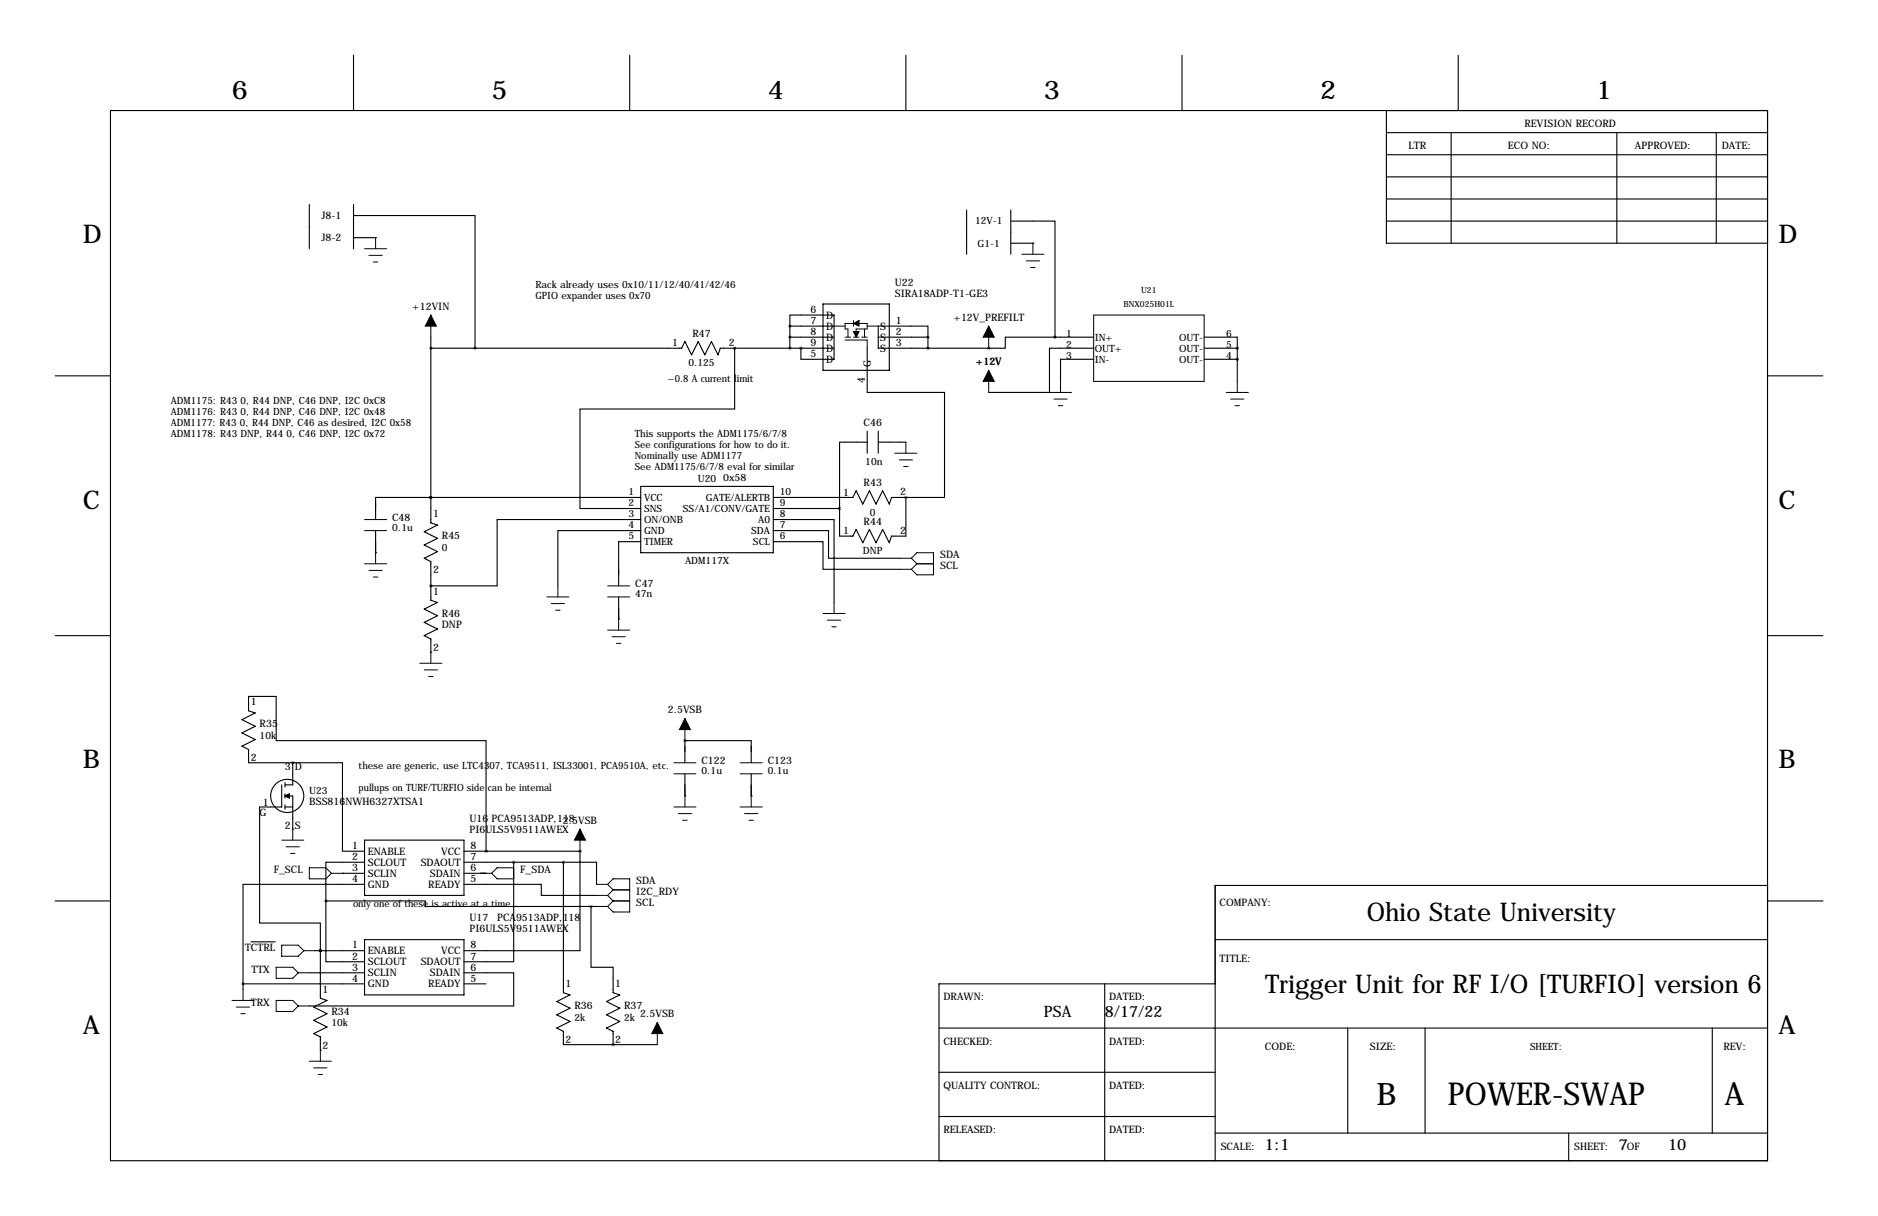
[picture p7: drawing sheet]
<svg xmlns="http://www.w3.org/2000/svg" width="432mm" height="279mm" viewBox="0 0 432 279" stroke-linecap="round" stroke-linejoin="round" font-family="sans-serif">
<g fill="none" stroke="#000" stroke-width=".25">
<path d="M81.3 12.7v12.7M144.8 12.7v12.7M208.3 12.7v12.7M271.8 12.7v12.7M335.3 12.7v12.7M25.4 25.4h381v241.3h-381zM318.8 30.5h87.6M318.8 35.6h87.6M318.8 25.4v30.5h87.6M333.7 30.5v25.4M371.8 30.5v25.4M394.6 30.5v25.4"/>
<path d="M71.1 47v10.2M81.3 49.5h27.9v30.5M81.3 47v10.2M81.3 54.6h5.1M86.4 54.6h.1M222.2 48.3v10.1M232.4 50.8h10.2v26.7M232.4 55.9h5.1M232.4 48.3v10.1M237.5 55.9h.1M318.8 45.7h87.6M318.8 50.8h87.6"/>
<path d="M318.8 40.6h87.6M99.1 77.5v42.6l1.5 .6-3.1 1.5 3.1 1.5-3.1 1.5 3.1 1.5-3.1 1.6 1.6 .7v8.9l1.5 .5-3.1 1.6 3.1 1.5-3.1 1.5 3.1 1.5-3.1 1.5 1.6 .8v3.1M181.6 74.9v-2.5h10.2v10.1h-7.7v-2.5M181.6 77.5h10.2M181.6 74.9h10.2M181.6 74.9v5.1M189.2 69.8h15.3v15.3h-15.3zM201.9 77.5h11.5M213.4 77.5v-2.6h-11.5v5.1h25.4M213.4 77.5v2.5M242.6 77.5h-11.5v2.5h-3.8M242.6 77.5h8.9"/>
<path d="M276.9 77.5h7.6v10.1M12.7 86.4h12.7M99.1 80h57.6l.8-1.5 1.5 3 1.5-3 1.6 3 1.5-3 1.5 3 .5-1.5h26.2M168.9 80h.1M168.9 80v14h-35.6v22.8h14M184.1 80h.1M189.2 80h.1M199.4 80v10.2h17.8v24.1h-8.9M199.4 99.1v5M201.9 99.1v5M227.3 80h.1M251.5 80h-10.2v10.2h-14"/>
<path d="M251.5 82.5h-7.7v5.1M276.9 80h7.6M276.9 82.5h7.6M284.5 80h.1M284.5 82.5h.1M406.4 86.4h12.7M99.1 114.3h.1M147.3 119.4h-33v15.2h-15.2M147.3 111.8h30.5v15.2h-30.5zM147.3 114.3h-60.9v5.1M177.8 119.4h14v19M177.8 114.3h18.3l.7-1.5 1.6 3 1.5-3 1.5 3 1.5-3 1.6 3 .5-1.5h3.3"/>
<path d="M177.8 116.8h15.2M199.4 101.6h-6.4v15.2M201.9 101.6h6.4M208.3 114.3h.1M208.3 114.3v8.9h-3.3l-.5 1.5-1.6-3-1.5 3-1.5-3-1.5 3-1.6-3-.7 1.5h-3.1v-6.4M86.4 127h.1M86.4 121.9v5.1M99.1 134.6h.1M142.2 137.2v5M147.3 121.9h-19v12.7M147.3 124.5h-5.1v10.1M177.8 121.9h12.7v6.4h16.5"/>
<path d="M177.8 124.5h11.4v6.3h17.8M12.7 146h12.7M99.1 149.9h.1M142.2 142.2h.1M406.4 146h12.7M65.5 179.8v1M67.3 175.3h-10.2v-3.1l-1.5-.8 3.1-1.5-3.1-1.5 3.1-1.5-3.1-1.5 3.1-1.6-1.6-.5v-3.3h6.4v10.2h48.3v25.4M67.3 175.3h.1M67.3 175.3h11.4v20.3h5.1M67.3 175.3v5h-1.8M157.5 170.2h.1M157.5 170.2v5.1"/>
<path d="M157.5 177.8v5.1M157.5 170.2h15.2v5.1M172.7 177.8v5.1M64.8 180.3v5.1h-5.1v26.7h14v6.3M65.5 182.9h1.8v7.6M65.5 185.4h1.8M65.5 182.4v1M65.5 184.9v1M67.3 190.5h.1M83.8 198.1h-8.9v8.9M83.8 193h22.9v12.7h-22.9zM106.7 195.6h26.6"/>
<path d="M106.7 198.1h22.8M111.8 195.6h.1M118.1 198.1v22.9h-11.4M129.5 198.1h7.7v5.1M129.5 198.1v30l1.6 .5-3.1 1.5 3.1 1.5-3.1 1.6 3.1 1.5-3.1 1.5 1.5 .8v3h21.6M133.3 195.6v22.8h-26.6M133.3 195.6h.1M157.5 182.9h.1M172.7 182.9h.1M12.7 207h12.7M57.7 216.4h5.6M72.4 218.4h11.4"/>
<path d="M73.7 218.4h.1M73.7 218.4v11l1.5 .5-3.1 1.5 3.1 1.5-3.1 1.5 3.1 1.6-3.1 1.5 1.6 .8v3M74.9 207v14h8.9M74.9 207h22.9v1.3h38.1M78.7 200.7h.1M78.7 200.7h5.1M83.8 203.2h-27.9v22.9M83.8 215.9h22.9v12.7h-22.9zM106.7 203.2h17.8v2.5h12.7M106.7 200.7h5.1M135.9 208.3v13.9h5.1v5.9l1.5 .5-3.1 1.5 3.1 1.5-3.1 1.6 3.1 1.5-3.1 1.5 1.6 .8v3M135.9 208.3h1.3"/>
<path d="M279.4 215.9h127M406.4 203.5h-127v63.2M406.5 207h12.7M55.9 226.1h27.9M55.9 226.1v1.2M71.1 223.5h12.7M106.7 223.5h11.4v7.6h-47M106.7 226.1h5.1M215.9 236.2h190.5M254 226.1v40.6M279.4 226.1h-63.5v40.6M309.9 236.2v24.1"/>
<path d="M327.7 236.2v24.1M393.7 236.2v24.1M73.7 241.3h.1M141 240h.1M215.9 246.4h63.5M215.9 256.5h63.5M279.4 260.3h127M360.7 260.3v6.4"/>
<circle cx="66" cy="182.9" r="3.8"/>
</g>
<path d="M65.5 182.9l1-.5v1z" fill="#000" stroke="#000" stroke-width=".25"/>
<g fill="none" stroke="#000" stroke-width=".23">
<path d="M83.8 57.2h5.1M84.8 58.7h3.1M86.4 54.6v2.6M234.9 58.4h5.1M236 59.9h3M237.5 55.9v2.5M85.9 60.2h1M99.1 72.4v5.1M191.8 74.9h2.5M194.3 78.1h5.1v1.9M194.3 77.5h1.3M196.2 77.5h1.3"/>
<path d="M196.2 74.3h-1.9v1.3h.7v1.9M196.2 73.7v1.2M197.5 74.3h1.9v1.3h-2.6v.6M198.1 77.5h1.3M198.8 75.6v1.9M199.4 74.9h2.5M227.3 74.9v5.1M237 61.5h1M251.5 72.4h25.4v15.2h-25.4zM227.3 85.1v5.1M241.3 90.2h5.1M242.3 91.7h3.1"/>
<path d="M243.3 93.2h1M243.8 87.6v2.6M281.9 90.2h5.1M283 91.7h3M284 93.2h1M284.5 87.6v2.6M83.8 119.4h5.1M205.7 104.1h5.1M206.8 105.7h3M207.8 107.2h1M208.3 101.6v2.5M83.8 121.9h5.1"/>
<path d="M83.8 129.5h5.1M84.8 131.1h3.1M85.9 132.6h1M86.4 127v2.5M125.7 137.2h5.1M126.7 138.7h3.1M128.3 134.6v2.6M139.7 134.6h5.1M139.7 137.2h5.1M191.8 138.4v2.6M207 128.3h2.5M207 130.8h2.5"/>
<path d="M209.5 128.3l1.3 1.2M209.5 128.3l1.3-1.3h3.8v5.1h-3.8l-1.3-1.3M210.8 129.5h3.8M210.8 129.5l-1.3 1.3M96.5 152.4h5.1M97.5 153.9h3.1M98.6 155.4h1M99.1 149.9v2.5M127.8 140.2h1M139.7 144.8h5.1M140.7 146.3h3.1M141.7 147.8h1"/>
<path d="M142.2 142.2v2.6M189.2 141h5.1M190.2 142.5h3.1M191.3 144h1M154.9 175.3h5.1M154.9 177.8h5.1M157.5 165.1v5.1M170.2 175.3h5.1M170.2 177.8h5.1M64.8 193h5M65.8 194.6h3M66.8 196.1h1"/>
<path d="M67.3 190.5v2.5M71.1 199.4h3.8l1.3 1.3-1.3 1.2h-3.8zM114.3 199.4h3.8v2.5h-3.8l-1.3-1.2zM133.3 190.5v5.1M154.9 185.4h5.1M156 186.9h3M157 188.5h1M157.5 182.9v2.5M170.2 185.4h5.1M171.2 186.9h3M172.2 188.5h1M172.7 182.9v2.5"/>
<path d="M64.8 217.2h3.8l1.2 1.2-1.2 1.3h-3.8zM69.8 218.4h2.6M76.2 200.7h2.5M110.5 200.7h2.5M137.2 208.3h2.5M137.2 203.2h2.5M137.2 205.7h2.5M139.7 203.2l1.3-1.3h3.8v7.6h-3.8l-1.3-1.2M139.7 203.2l1.3 1.3M139.7 205.7l1.3 1.3M141 207h3.8M141 207l-1.3 1.3"/>
<path d="M141 204.5h3.8M141 204.5l-1.3 1.2M53.3 229.9h5.1M54.4 231.4h3M55.4 232.9h1M55.9 227.3v2.6M63.5 229.9h3.8l1.3 1.2-1.3 1.3h-3.8zM63.5 222.2h3.8l1.3 1.3-1.3 1.3h-3.8zM68.6 223.5h2.5M68.6 231.1h2.5M151.1 234.9v5.1M71.1 243.8h5.1"/>
<path d="M72.1 245.4h3.1M73.2 246.9h1M73.7 241.3v2.5"/>
</g>
<g fill="#000">
<circle cx="194.3" cy="74.9" r=".25"/>
<circle cx="198.8" cy="75.5" r=".25"/>
<circle cx="199.4" cy="74.9" r=".25"/>
</g>
<path d="M99.1 72.4l1.2 2.5h-2.5zM196.2 76.2h1.3l-.7 1.3zM196.2 74.3l1.3-.6v1.2zM227.3 74.9l1.3 2.6h-2.5zM227.3 85.1l1.3 2.5h-2.5zM157.5 165.1l1.2 2.5h-2.5zM133.3 190.5l1.3 2.5h-2.5zM151.1 234.9l1.3 2.6h-2.5z" fill="#000" stroke="#000" stroke-width=".23"/>
<path d="M133.3 195.6a.05 .05 0 0 0 .1 0 .05 .05 0 0 0-.1 0zM73.6 218.4a.05 .05 0 0 0 .1 0 .05 .05 0 0 0-.1 0zM73.6 218.4a.05 .05 0 0 0 .1 0 .05 .05 0 0 0-.1 0zM111.7 195.6a.05 .05 0 0 0 .1 0 .05 .05 0 0 0-.1 0zM74.9 207a.05 .05 0 0 0 .1 0 .05 .05 0 0 0-.1 0zM140.9 240a.05 .05 0 0 0 .1 0 .05 .05 0 0 0-.1 0zM129.5 198.1a.05 .05 0 0 0 .1 0 .05 .05 0 0 0-.1 0zM193 116.8a.05 .05 0 0 0 .1 0 .05 .05 0 0 0-.1 0zM99 114.3a.05 .05 0 0 0 .1 0 .05 .05 0 0 0-.1 0zM99 134.6a.05 .05 0 0 0 .1 0 .05 .05 0 0 0-.1 0zM99 80a.05 .05 0 0 0 .1 0 .05 .05 0 0 0-.1 0zM99 114.3a.05 .05 0 0 0 .1 0 .05 .05 0 0 0-.1 0zM227.3 80a.05 .05 0 0 0 .1 0 .05 .05 0 0 0-.1 0zM184.1 80a.05 .05 0 0 0 .1 0 .05 .05 0 0 0-.1 0zM213.3 80a.05 .05 0 0 0 .1 0 .05 .05 0 0 0-.1 0zM213.3 77.5a.05 .05 0 0 0 .1 0 .05 .05 0 0 0-.1 0zM242.5 77.5a.05 .05 0 0 0 .1 0 .05 .05 0 0 0-.1 0z" fill="#000" stroke="#000" stroke-width=".63"/>
<g font-size="7.3">
<text x="332.9" y="254">POWER-SWAP</text>
<text x="396.5" y="254">A</text>
</g>
<text font-size="7.1" x="316.5" y="254">B</text>
<g font-size="5.9">
<text x="53.3" y="22.9">6</text>
<text x="113" y="22.9">5</text>
<text x="176.5" y="22.9">4</text>
<text x="240" y="22.9">3</text>
<text x="303.5" y="22.9">2</text>
<text x="367" y="22.9">1</text>
<text x="19" y="55.9">D</text>
<text x="408.9" y="55.9">D</text>
<text x="19" y="116.8">C</text>
<text x="408.9" y="116.8">C</text>
<text x="19" y="176.5">B</text>
<text x="408.9" y="176.5">B</text>
<text x="314.2" y="211.6">Ohio State University</text>
<text x="290.9" y="228.1">Trigger Unit for RF I/O [TURFIO] version 6</text>
<text x="19" y="237.5">A</text>
<text x="408.9" y="237.5">A</text>
</g>
<g font-size="3.6">
<text x="240" y="233.7">PSA</text>
<text x="254" y="233.7">8/17/22</text>
<text x="290.8" y="264.2">1:1</text>
<text x="372.1" y="264.1">7</text>
<text x="383.5" y="264.1">10</text>
</g>
<g font-size="2.4">
<text x="350.5" y="29.2">REVISION RECORD</text>
<text x="323.8" y="34.3">LTR</text>
<text x="346.7" y="34.3">ECO NO:</text>
<text x="375.9" y="34.3">APPROVED:</text>
<text x="395.9" y="34.3">DATE:</text>
<text x="73.9" y="50.3">J8-1</text>
<text x="73.9" y="55.4">J8-2</text>
<text x="205.7" y="65.6">U22</text>
<text x="94.8" y="71.1">+12VIN</text>
<text x="186.4" y="71.9">6</text>
<text x="205.7" y="68.1">SIRA18ADP-T1-GE3</text>
<text x="159.2" y="77.5">R47</text>
<text x="186.4" y="74.4">7</text>
<text x="186.4" y="77">8</text>
<text x="190" y="73.2">D</text>
<text x="190" y="75.8">D</text>
<text x="202.4" y="75.8">S</text>
<text x="206" y="74.4">1</text>
<text x="206" y="77">2</text>
<text x="219.2" y="73.7">+12V_PREFILT</text>
<text x="154.5" y="79.6">1</text>
<text x="167.6" y="79.5">2</text>
<text x="186.4" y="82">5</text>
<text x="186.4" y="79.5">9</text>
<text x="190" y="83.4">D</text>
<text x="190" y="78.3">D</text>
<text x="190" y="80.8">D</text>
<text x="202.4" y="78.3">S</text>
<text x="202.4" y="80.8">S</text>
<text x="206" y="79.5">3</text>
<text x="224.4" y="83.8">+12V</text>
<text x="198.9" y="87.9" transform="rotate(-90 198.9 87.9)">4</text>
<text x="200.2" y="84.3" transform="rotate(-90 200.2 84.3)">G</text>
<text x="198.6" y="97.8">C46</text>
<text x="193.9" y="113.9">1</text>
<text x="198.6" y="111.8">R43</text>
<text x="207" y="113.8">2</text>
<text x="90.2" y="119.6">C48</text>
<text x="99.6" y="118.9">1</text>
<text x="101.6" y="124">R45</text>
<text x="193.9" y="122.8">1</text>
<text x="198.6" y="120.7">R44</text>
<text x="207" y="122.7">2</text>
<text x="99.6" y="131.7">2</text>
<text x="216.2" y="128.3">SDA</text>
<text x="216.2" y="130.8">SCL</text>
<text x="99.6" y="136.7">1</text>
<text x="146" y="134.9">C47</text>
<text x="101.6" y="141.7">R46</text>
<text x="99.6" y="149.5">2</text>
<text x="101.6" y="144.4">DNP</text>
<text x="57.7" y="162.1">1</text>
<text x="59.7" y="167.1">R35</text>
<text x="153.5" y="163.8">2.5VSB</text>
<text x="57.7" y="174.9">2</text>
<text x="65.5" y="176.9">3</text>
<text x="67.8" y="176.9">D</text>
<text x="161.3" y="175.5">C122</text>
<text x="176.5" y="175.5">C123</text>
<text x="60.4" y="185.2">1</text>
<text x="71.1" y="185">BSS816NWH6327XTSA1</text>
<text x="59.7" y="187.6">G</text>
<text x="65.5" y="190.5">2 S</text>
<text x="107.9" y="188.8">U16</text>
<text x="107.9" y="191.3">PI6ULS5V9511AWEX</text>
<text x="113" y="188.8">PCA9513ADP,118</text>
<text x="129.4" y="189.2">2.5VSB</text>
<text x="81" y="195.1">1</text>
<text x="81" y="197.6">2</text>
<text x="84.6" y="196.4">ENABLE</text>
<text x="101.4" y="196.4">VCC</text>
<text x="108.2" y="195.1">8</text>
<text x="108.2" y="197.6">7</text>
<text x="62.9" y="200.7">F_SCL</text>
<text x="81" y="200.2">3</text>
<text x="81" y="202.7">4</text>
<text x="84.6" y="199">SCLOUT</text>
<text x="84.6" y="201.5">SCLIN</text>
<text x="96.7" y="199">SDAOUT</text>
<text x="98.9" y="201.5">SDAIN</text>
<text x="108.2" y="200.2">6</text>
<text x="108.2" y="202.7">5</text>
<text x="119.6" y="200.7">F_SDA</text>
<text x="146.3" y="203.2">SDA</text>
<text x="84.6" y="204">GND</text>
<text x="98.5" y="204">READY</text>
<text x="146.3" y="208.3">SCL</text>
<text x="146.3" y="205.7">I2C_RDY</text>
<text x="280.4" y="208.3">COMPANY:</text>
<text x="107.9" y="211.7">U17</text>
<text x="107.9" y="214.2">PI6ULS5V9511AWEX</text>
<text x="114.3" y="211.7">PCA9513ADP,118</text>
<text x="56.3" y="218.4">TCTRL</text>
<text x="81" y="217.9">1</text>
<text x="81" y="220.5">2</text>
<text x="84.6" y="219.3">ENABLE</text>
<text x="84.6" y="221.8">SCLOUT</text>
<text x="96.7" y="221.8">SDAOUT</text>
<text x="101.4" y="219.3">VCC</text>
<text x="108.2" y="217.9">8</text>
<text x="108.2" y="220.5">7</text>
<text x="280.4" y="221">TITLE:</text>
<text x="57.8" y="223.5">TTX</text>
<text x="81" y="223">3</text>
<text x="81" y="225.6">4</text>
<text x="84.6" y="224.4">SCLIN</text>
<text x="84.6" y="226.9">GND</text>
<text x="98.5" y="226.9">READY</text>
<text x="98.9" y="224.4">SDAIN</text>
<text x="108.2" y="223">6</text>
<text x="108.2" y="225.6">5</text>
<text x="130" y="226.8">1</text>
<text x="141.5" y="226.8">1</text>
<text x="57.7" y="231.1">TRX</text>
<text x="74.2" y="228.1">1</text>
<text x="76.2" y="233.2">R34</text>
<text x="132.1" y="231.9">R36</text>
<text x="143.5" y="231.9">R37</text>
<text x="147.2" y="233.7">2.5VSB</text>
<text x="216.9" y="229.9">DRAWN:</text>
<text x="255" y="229.9">DATED:</text>
<text x="130" y="239.7">2</text>
<text x="141.5" y="239.7">2</text>
<text x="74.2" y="240.9">2</text>
<text x="216.9" y="240">CHECKED:</text>
<text x="255" y="240">DATED:</text>
<text x="290.8" y="241.3">CODE:</text>
<text x="315" y="241.3">SIZE:</text>
<text x="396.2" y="241.3">REV:</text>
<text x="216.9" y="250.2">QUALITY CONTROL:</text>
<text x="255" y="250.2">DATED:</text>
<text x="216.9" y="260.3">RELEASED:</text>
<text x="255" y="260.3">DATED:</text>
<text x="280.7" y="264.2">SCALE:</text>
<text x="361.9" y="264.2">SHEET:</text>
<text x="374" y="264.2">OF</text>
</g>
<g font-size="2.3">
<text x="224.2" y="51.6">12V-1</text>
<text x="224.8" y="56.6">G1-1</text>
<text x="123.1" y="66.1">Rack already uses 0x10/11/12/40/41/42/46</text>
<text x="123.1" y="68.7">GPIO expander uses 0x70</text>
<text x="245.1" y="77.5">1</text>
<text x="281.9" y="77.5">6</text>
<text x="245.1" y="80">2</text>
<text x="245.1" y="82.5">3</text>
<text x="251.7" y="78.3">IN+</text>
<text x="251.7" y="80.8">OUT+</text>
<text x="251.7" y="83.4">IN-</text>
<text x="271.1" y="83.4">OUT-</text>
<text x="271.1" y="80.8">OUT-</text>
<text x="271.1" y="78.3">OUT-</text>
<text x="281.9" y="82.5">4</text>
<text x="281.9" y="80">5</text>
<text x="153.6" y="87.7">~0.8 A current limit</text>
<text x="158.3" y="84.2">0.125</text>
<text x="39.3" y="92.8">ADM1175: R43 0, R44 DNP, C46 DNP, I2C 0xC8</text>
<text x="39.3" y="95.4">ADM1176: R43 0, R44 DNP, C46 DNP, I2C 0x48</text>
<text x="39.3" y="97.9">ADM1177: R43 0, R44 DNP, C46 as desired, I2C 0x58</text>
<text x="39.3" y="100.4">ADM1178: R43 DNP, R44 0, C46 DNP, I2C 0x72</text>
<text x="145.9" y="100.4">This supports the ADM1175/6/7/8</text>
<text x="145.9" y="103">See configurations for how to do it.</text>
<text x="145.9" y="105.5">Nominally use ADM1177</text>
<text x="199" y="106.8">10n</text>
<text x="144.5" y="113.8">1</text>
<text x="145.9" y="108.1">See ADM1175/6/7/8 eval for similar</text>
<text x="160.5" y="110.7">U20</text>
<text x="166.3" y="110.6">0x58</text>
<text x="179.3" y="113.8">10</text>
<text x="144.5" y="116.3">2</text>
<text x="144.5" y="118.9">3</text>
<text x="148.1" y="115.1">VCC</text>
<text x="148.1" y="117.6">SNS</text>
<text x="157" y="117.6">SS/A1/CONV/GATE</text>
<text x="162.3" y="115.1">GATE/ALERTB</text>
<text x="179.3" y="116.3">9</text>
<text x="179.3" y="118.9">8</text>
<text x="200" y="118.5">0</text>
<text x="90.2" y="122">0.1u</text>
<text x="144.5" y="121.4">4</text>
<text x="144.5" y="124">5</text>
<text x="148.1" y="120.2">ON/ONB</text>
<text x="148.1" y="122.7">GND</text>
<text x="148.1" y="125.3">TIMER</text>
<text x="172.7" y="122.7">SDA</text>
<text x="173.1" y="125.3">SCL</text>
<text x="174.3" y="120.2">A0</text>
<text x="179.3" y="121.4">7</text>
<text x="179.3" y="124">6</text>
<text x="101.6" y="126.6">0</text>
<text x="157.5" y="129.6">ADM117X</text>
<text x="198.4" y="127.3">DNP</text>
<text x="146" y="137.2">47n</text>
<text x="59.7" y="169.8">10k</text>
<text x="82.4" y="176.6">these are generic, use LTC4307, TCA9511, ISL33001, PCA9510A, etc.</text>
<text x="161.3" y="177.9">0.1u</text>
<text x="176.5" y="177.9">0.1u</text>
<text x="71.1" y="182.4">U23</text>
<text x="82.4" y="181.7">pullups on TURF/TURFIO side can be internal</text>
<text x="81.2" y="208.4">only one of these is active at a time</text>
<text x="76.2" y="235.8">10k</text>
<text x="132.1" y="234.5">2k</text>
<text x="143.5" y="234.5">2k</text>
<text x="351.8" y="241.3">SHEET:</text>
</g>
<g font-size="1.9">
<text x="258.3" y="70.5">BNX025H01L</text>
<text x="262.4" y="67.4">U21</text>
</g>
</svg>
